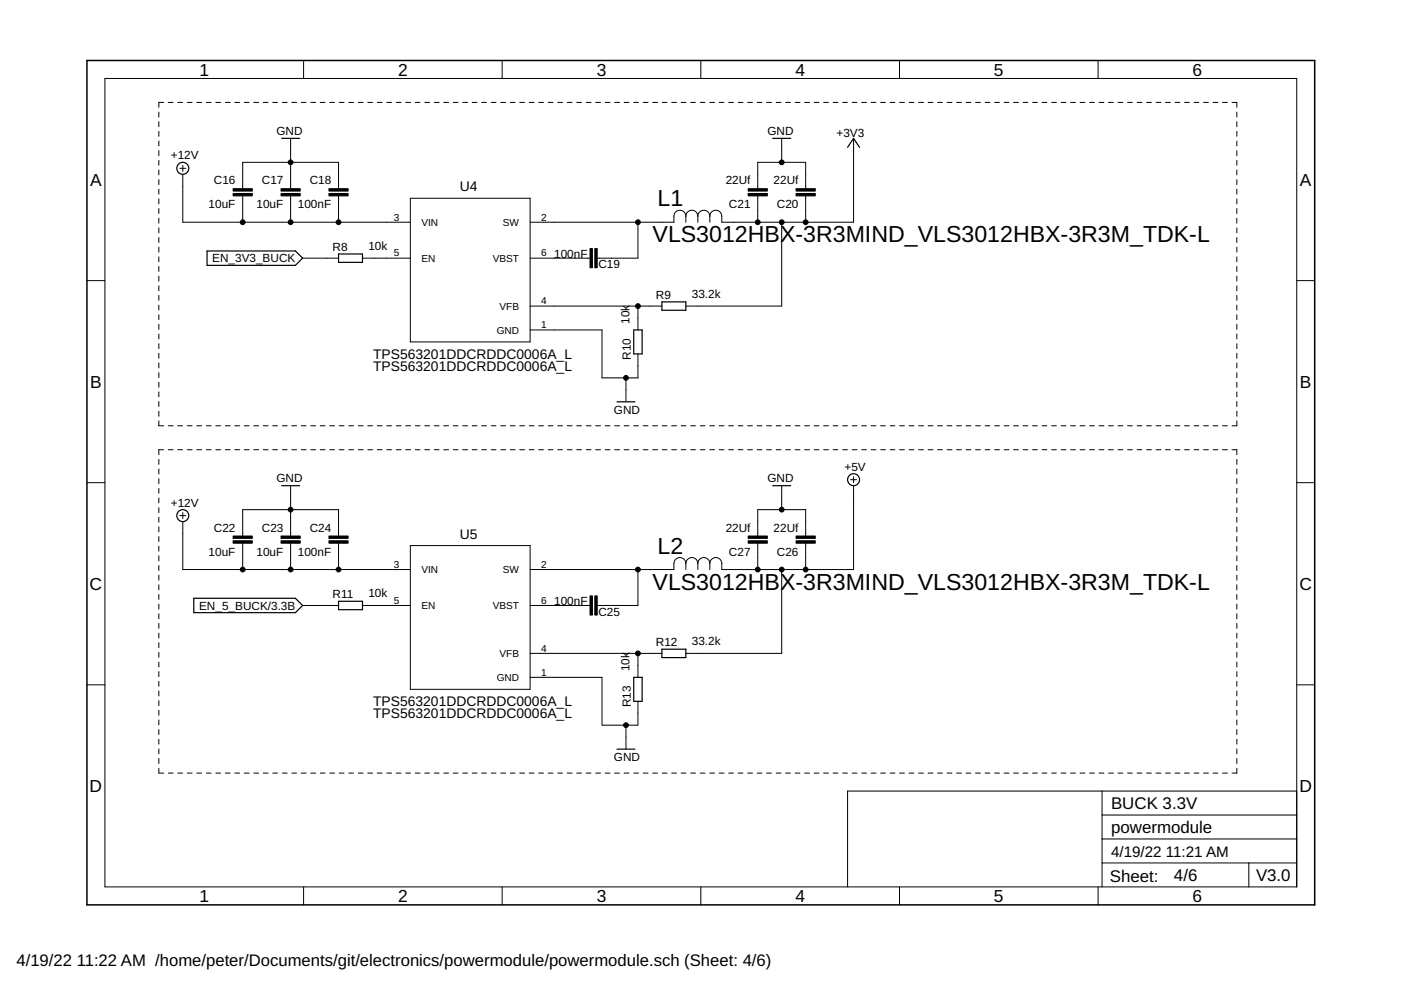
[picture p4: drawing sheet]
<svg xmlns="http://www.w3.org/2000/svg" width="297mm" height="210mm" viewBox="0 0 297 210" stroke-linecap="round" stroke-linejoin="round" font-family="sans-serif">
<g fill="none" stroke="#000" stroke-width=".21">
<path d="M22.2 16.6h252.7v171.4h-252.7zM64.4 12.8v3.8M106.5 12.8v3.8M148.6 12.8v3.8M190.7 12.8v3.8M232.8 12.8v3.8M33.7 23.8v1M33.7 25.8v1.1M33.7 27.9v1M33.7 29.9v1M33.7 31.9v1.1M33.7 34v1"/>
<path d="M33.7 36v1.1M33.7 38.1v1M34.7 21.7h-1v1.1M35.7 21.7h1M37.7 21.7h1M38.1 35.7h1.3M38.8 37v10.1h48.2M38.8 35.1v1.2M39.7 21.7h1M41.7 21.7h1M43.8 21.7h.9M45.8 21.7h1"/>
<path d="M47.8 21.7h1M49.8 21.7h1M51.8 21.7h1M53.8 21.7h1M55.8 21.7h1M57.8 21.7h1M59.9 21.7h1M61.6 29.3v10.7M61.9 21.7h1M63.9 21.7h1M65.9 21.7h1M67.9 21.7h1"/>
<path d="M69.9 21.7h1M71.9 21.7h1M74 21.7h1M76 21.7h1M78 21.7h1M80 21.7h1M82 21.7h1M84 21.7h1M86 21.7h1M88.1 21.7h.9M90.1 21.7h1M92.1 21.7h1"/>
<path d="M94.1 21.7h1M96.1 21.7h1M98.1 21.7h1M100.1 21.7h1M102.1 21.7h1M104.2 21.7h1M106.2 21.7h1M108.2 21.7h1M110.2 21.7h1M112.2 21.7h1M114.2 21.7h1M116.2 21.7h1"/>
<path d="M118.3 21.7h1M120.3 21.7h1M122.3 21.7h1M124.3 21.7h1M126.3 21.7h1M128.3 21.7h1M130.3 21.7h1M132.3 21.7h1M134.4 21.7h1M136.4 21.7h1M138.4 21.7h1M140.4 21.7h1"/>
<path d="M142.4 21.7h1M144.4 21.7h1M146.4 21.7h1M148.5 21.7h1M150.5 21.7h1M152.5 21.7h1M154.5 21.7h1M156.5 21.7h1M158.5 21.7h1M160.5 21.7h1M162.5 21.7h1.1M164.6 21.7h1"/>
<path d="M165.7 29.3v5.1M166.6 21.7h1M168.6 21.7h1M170.6 21.7h1M172.6 21.7h1M174.6 21.7h1M176.6 21.7h1.1M178.7 21.7h1M180.7 21.7h1M181 29.3v17.8h-28a2.45 2.45 0 0 0-.3-2.1 1.28 1.28 0 0 0-1.4-.3 1.28 1.28 0 0 0-.8 1.1M182.7 21.7h1M184.7 21.7h1"/>
<path d="M186.7 21.7h1M188.7 21.7h1M190.7 21.7h1M192.7 21.7h1.1M194.8 21.7h1M196.8 21.7h1M198.8 21.7h1M200.8 21.7h1M202.8 21.7h1M204.8 21.7h1M206.8 21.7h1.1M208.9 21.7h1"/>
<path d="M210.9 21.7h1M212.9 21.7h1M214.9 21.7h1M216.9 21.7h1M218.9 21.7h1M220.9 21.7h1.1M223 21.7h1M225 21.7h1M227 21.7h1M229 21.7h1M231 21.7h1M233 21.7h1"/>
<path d="M235 21.7h1.1M237 21.7h1.1M239.1 21.7h1M241.1 21.7h1M243.1 21.7h1M245.1 21.7h1M247.1 21.7h1M249.1 21.7h1M251.1 21.7h1.1M253.2 21.7h1M255.2 21.7h1M257.2 21.7h1"/>
<path d="M259.2 21.7h1M261.2 21.7h1v1.1M262.2 23.8v1M262.2 25.8v1.1M262.2 27.9v1M262.2 29.9v1M262.2 31.9v1.1M262.2 34v1M262.2 36v1.1M262.2 38.1v1M18.4 59.5h3.8M33.7 40.1v1.1"/>
<path d="M33.7 42.2v1M33.7 44.2v1.1M33.7 46.3v1M33.7 48.3v1.1M33.7 50.4v1M33.7 52.4v1M33.7 54.5v1M33.7 56.5v1.1M33.7 58.5v1.1M51.5 40v-5.6h20.3v5.6M51.5 41.5v5.6M61.6 41.5v5.6"/>
<path d="M64.2 54.7h7.6M71.8 41.5v5.6M76.9 54.7h10.1M87 42h25.4v30.5h-25.4zM112.4 54.7h12.7M135.3 47.1v7.6h-8.7M145.4 45.8a1.27 1.27 0 0 1 1.3-1.2 1.27 1.27 0 0 1 1.3 1.2M145.4 45.8a1.27 1.27 0 0 0-1.3-1.2 1.27 1.27 0 0 0-1.2 1.2v1.3h-30.5M145.4 45.8v1.3M148 45.8a1.27 1.27 0 0 1 1.2-1.2 1.27 1.27 0 0 1 1.3 1.2M148 45.8v1.3M150.5 45.8v1.3"/>
<path d="M160.7 40v-5.6h10.1v5.6M160.7 41.5v5.6M165.7 47.1v17.8h-20.3M170.8 41.5v5.6M262.2 40.1v1.1M262.2 42.2v1M262.2 44.2v1.1M262.2 46.3v1M262.2 48.3v1.1M262.2 50.4v1M262.2 52.4v1M262.2 54.5v1"/>
<path d="M262.2 56.5v1.1M262.2 58.5v1.1M274.9 59.5h3.8M33.7 60.6v1M33.7 62.6v1.1M33.7 64.7v1M33.7 66.7v1.1M33.7 68.8v1M33.7 70.8v1.1M33.7 72.9v1M33.7 74.9v1.1M33.7 77v1"/>
<path d="M33.7 79v1.1M112.4 70h15.2v10.1h7.7v-5.1M112.4 64.9h27.9M135.3 64.9v5.1M262.2 60.6v1M262.2 62.6v1.1M262.2 64.7v1M262.2 66.7v1.1M262.2 68.8v1M262.2 70.8v1.1M262.2 72.9v1M262.2 74.9v1.1"/>
<path d="M262.2 77v1M262.2 79v1.1M33.7 81v1.1M33.7 83.1v1M33.7 85.1v1.1M33.7 87.2v1M33.7 89.2v1.1h1M33.7 97.4v1M33.7 99.4v1.1M34.7 95.4h-1v1M35.7 90.3h1M35.7 95.4h1"/>
<path d="M37.7 90.3h1M37.7 95.4h1M39.7 90.3h1M39.7 95.4h1M41.7 90.3h1M41.7 95.4h1M43.8 90.3h.9M43.8 95.4h.9M45.8 90.3h1M45.8 95.4h1M47.8 90.3h1M47.8 95.4h1"/>
<path d="M49.8 90.3h1M49.8 95.4h1M51.8 90.3h1M51.8 95.4h1M53.8 90.3h1M53.8 95.4h1M55.8 90.3h1M55.8 95.4h1M57.8 90.3h1M57.8 95.4h1M59.9 90.3h1M59.9 95.4h1"/>
<path d="M61.9 90.3h1M61.9 95.4h1M63.9 90.3h1M63.9 95.4h1M65.9 90.3h1M65.9 95.4h1M67.9 90.3h1M67.9 95.4h1M69.9 90.3h1M69.9 95.4h1M71.9 90.3h1M71.9 95.4h1"/>
<path d="M74 90.3h1M74 95.4h1M76 90.3h1M76 95.4h1M78 90.3h1M78 95.4h1M80 90.3h1M80 95.4h1M82 90.3h1M82 95.4h1M84 90.3h1M84 95.4h1"/>
<path d="M86 90.3h1M86 95.4h1M88.1 90.3h.9M88.1 95.4h.9M90.1 90.3h1M90.1 95.4h1M92.1 90.3h1M92.1 95.4h1M94.1 90.3h1M94.1 95.4h1M96.1 90.3h1M96.1 95.4h1"/>
<path d="M98.1 90.3h1M98.1 95.4h1M100.1 90.3h1M100.1 95.4h1M102.1 90.3h1M102.1 95.4h1M104.2 90.3h1M104.2 95.4h1M106.2 90.3h1M106.2 95.4h1M108.2 90.3h1M108.2 95.4h1"/>
<path d="M110.2 90.3h1M110.2 95.4h1M112.2 90.3h1M112.2 95.4h1M114.2 90.3h1M114.2 95.4h1M116.2 90.3h1M116.2 95.4h1M118.3 90.3h1M118.3 95.4h1M120.3 90.3h1M120.3 95.4h1"/>
<path d="M122.3 90.3h1M122.3 95.4h1M124.3 90.3h1M124.3 95.4h1M126.3 90.3h1M126.3 95.4h1M128.3 90.3h1M128.3 95.4h1M130.3 90.3h1M130.3 95.4h1M132.3 90.3h1M132.3 95.4h1"/>
<path d="M132.7 80.1v5.1M134.4 90.3h1M134.4 95.4h1M136.4 90.3h1M136.4 95.4h1M138.4 90.3h1M138.4 95.4h1M140.4 90.3h1M140.4 95.4h1M142.4 90.3h1M142.4 95.4h1M144.4 90.3h1"/>
<path d="M144.4 95.4h1M146.4 90.3h1M146.4 95.4h1M148.5 90.3h1M148.5 95.4h1M150.5 90.3h1M150.5 95.4h1M152.5 90.3h1M152.5 95.4h1M154.5 90.3h1M154.5 95.4h1M156.5 90.3h1"/>
<path d="M156.5 95.4h1M158.5 90.3h1M158.5 95.4h1M160.5 90.3h1M160.5 95.4h1M162.5 90.3h1.1M162.5 95.4h1.1M164.6 90.3h1M164.6 95.4h1M166.6 90.3h1M166.6 95.4h1M168.6 90.3h1"/>
<path d="M168.6 95.4h1M170.6 90.3h1M170.6 95.4h1M172.6 90.3h1M172.6 95.4h1M174.6 90.3h1M174.6 95.4h1M176.6 90.3h1.1M176.6 95.4h1.1M178.7 90.3h1M178.7 95.4h1M180.7 90.3h1"/>
<path d="M180.7 95.4h1M182.7 90.3h1M182.7 95.4h1M184.7 90.3h1M184.7 95.4h1M186.7 90.3h1M186.7 95.4h1M188.7 90.3h1M188.7 95.4h1M190.7 90.3h1M190.7 95.4h1M192.7 90.3h1.1"/>
<path d="M192.7 95.4h1.1M194.8 90.3h1M194.8 95.4h1M196.8 90.3h1M196.8 95.4h1M198.8 90.3h1M198.8 95.4h1M200.8 90.3h1M200.8 95.4h1M202.8 90.3h1M202.8 95.4h1M204.8 90.3h1"/>
<path d="M204.8 95.4h1M206.8 90.3h1.1M206.8 95.4h1.1M208.9 90.3h1M208.9 95.4h1M210.9 90.3h1M210.9 95.4h1M212.9 90.3h1M212.9 95.4h1M214.9 90.3h1M214.9 95.4h1M216.9 90.3h1"/>
<path d="M216.9 95.4h1M218.9 90.3h1M218.9 95.4h1M220.9 90.3h1.1M220.9 95.4h1.1M223 90.3h1M223 95.4h1M225 90.3h1M225 95.4h1M227 90.3h1M227 95.4h1M229 90.3h1"/>
<path d="M229 95.4h1M231 90.3h1M231 95.4h1M233 90.3h1M233 95.4h1M235 90.3h1.1M235 95.4h1.1M237 90.3h1.1M237 95.4h1.1M239.1 90.3h1M239.1 95.4h1M241.1 90.3h1"/>
<path d="M241.1 95.4h1M243.1 90.3h1M243.1 95.4h1M245.1 90.3h1M245.1 95.4h1M247.1 90.3h1M247.1 95.4h1M249.1 90.3h1M249.1 95.4h1M251.1 90.3h1.1M251.1 95.4h1.1M253.2 90.3h1"/>
<path d="M253.2 95.4h1M255.2 90.3h1M255.2 95.4h1M257.2 90.3h1M257.2 95.4h1M259.2 90.3h1M259.2 95.4h1M261.2 95.4h1v1M262.2 81v1.1M262.2 83.1v1M262.2 85.1v1.1M262.2 87.2v1"/>
<path d="M262.2 89.2v1.1h-1M262.2 97.4v1M262.2 99.4v1.1M18.4 102.3h3.8M33.7 101.5v1.1M33.7 103.5v1.1M33.7 105.6v1M33.7 107.6v1.1M33.7 109.7v1M33.7 111.7v1.1M33.7 113.8v1M33.7 115.8v1.1"/>
<path d="M33.7 117.9v1M33.7 119.9v1.1M38.1 109.3h1.3M38.8 108.7v1.3M38.8 110.6v10.2h48.2M51.5 113.6v-5.5h20.3v5.5M51.5 115.2v5.6M61.6 103v10.6M61.6 115.2v5.6M71.8 115.2v5.6M87 115.7h25.4v30.5h-25.4zM145.4 119.5a1.27 1.27 0 0 1 1.3-1.3 1.27 1.27 0 0 1 1.3 1.3"/>
<path d="M145.4 119.5a1.27 1.27 0 0 0-1.3-1.3 1.27 1.27 0 0 0-1.2 1.3v1.3h-30.5M145.4 119.5v1.3M148 119.5a1.27 1.27 0 0 1 1.2-1.3 1.27 1.27 0 0 1 1.3 1.3M148 119.5v1.3M150.5 119.5v1.3M160.7 113.6v-5.5h10.1v5.5M160.7 115.2v5.6M165.7 103v5.1M170.8 115.2v5.6M180.3 101.7h1.3M181 103v17.8h-28a2.53 2.53 0 0 0-.3-2.2 1.28 1.28 0 0 0-1.4-.3 1.28 1.28 0 0 0-.8 1.2M181 101.1v1.2"/>
<path d="M262.2 101.5v1.1M262.2 103.5v1.1M262.2 105.6v1M262.2 107.6v1.1M262.2 109.7v1M262.2 111.7v1.1M262.2 113.8v1M262.2 115.8v1.1M262.2 117.9v1M262.2 119.9v1.1M274.9 102.3h3.8M33.7 122v1"/>
<path d="M33.7 124v1.1M33.7 126v1.1M33.7 128.1v1M33.7 130.1v1.1M33.7 132.2v1M33.7 134.2v1.1M33.7 136.3v1M33.7 138.3v1.1M64.2 128.4h7.6M76.9 128.4h10.1M112.4 138.5h27.9M112.4 128.4h12.7"/>
<path d="M135.3 120.8v7.6h-8.7M135.3 138.5v5.1M165.7 120.8v17.7h-20.3M262.2 122v1M262.2 124v1.1M262.2 126v1.1M262.2 128.1v1M262.2 130.1v1.1M262.2 132.2v1M262.2 134.2v1.1M262.2 136.3v1M262.2 138.3v1.1"/>
<path d="M18.4 145.2h3.8M33.7 140.4v1M33.7 142.4v1.1M33.7 144.5v1M33.7 146.5v1.1M33.7 148.5v1.1M33.7 150.6v1M33.7 152.7v1M33.7 154.7v1M33.7 156.7v1.1M33.7 158.8v1M112.4 143.6h15.2v10.2h7.7v-5.1"/>
<path d="M132.7 153.8v5M262.2 140.4v1M262.2 142.4v1.1M262.2 144.5v1M262.2 146.5v1.1M262.2 148.5v1.1M262.2 150.6v1M262.2 152.7v1M262.2 154.7v1M262.2 156.7v1.1M262.2 158.8v1M274.9 145.2h3.8"/>
<path d="M33.7 160.8v1.1M33.7 162.9v1h1M35.7 163.9h1M37.7 163.9h1M39.7 163.9h1M41.7 163.9h1M43.8 163.9h.9M45.8 163.9h1M47.8 163.9h1M49.8 163.9h1M51.8 163.9h1M53.8 163.9h1"/>
<path d="M55.8 163.9h1M57.8 163.9h1M59.9 163.9h1M61.9 163.9h1M63.9 163.9h1M65.9 163.9h1M67.9 163.9h1M69.9 163.9h1M71.9 163.9h1M74 163.9h1M76 163.9h1M78 163.9h1"/>
<path d="M80 163.9h1M82 163.9h1M84 163.9h1M86 163.9h1M88.1 163.9h.9M90.1 163.9h1M92.1 163.9h1M94.1 163.9h1M96.1 163.9h1M98.1 163.9h1M100.1 163.9h1M102.1 163.9h1"/>
<path d="M104.2 163.9h1M106.2 163.9h1M108.2 163.9h1M110.2 163.9h1M112.2 163.9h1M114.2 163.9h1M116.2 163.9h1M118.3 163.9h1M120.3 163.9h1M122.3 163.9h1M124.3 163.9h1M126.3 163.9h1"/>
<path d="M128.3 163.9h1M130.3 163.9h1M132.3 163.9h1M134.4 163.9h1M136.4 163.9h1M138.4 163.9h1M140.4 163.9h1M142.4 163.9h1M144.4 163.9h1M146.4 163.9h1M148.5 163.9h1M150.5 163.9h1"/>
<path d="M152.5 163.9h1M154.5 163.9h1M156.5 163.9h1M158.5 163.9h1M160.5 163.9h1M162.5 163.9h1.1M164.6 163.9h1M166.6 163.9h1M168.6 163.9h1M170.6 163.9h1M172.6 163.9h1M174.6 163.9h1"/>
<path d="M176.6 163.9h1.1M178.7 163.9h1M180.7 163.9h1M182.7 163.9h1M184.7 163.9h1M186.7 163.9h1M188.7 163.9h1M190.7 163.9h1M192.7 163.9h1.1M194.8 163.9h1M196.8 163.9h1M198.8 163.9h1"/>
<path d="M200.8 163.9h1M202.8 163.9h1M204.8 163.9h1M206.8 163.9h1.1M208.9 163.9h1M210.9 163.9h1M212.9 163.9h1M214.9 163.9h1M216.9 163.9h1M218.9 163.9h1M220.9 163.9h1.1M223 163.9h1"/>
<path d="M225 163.9h1M227 163.9h1M229 163.9h1M231 163.9h1M233 163.9h1M233.7 167.7v20.3M233.7 177.9h41.2M233.7 172.8h41.2M235 163.9h1.1M237 163.9h1.1M239.1 163.9h1M241.1 163.9h1"/>
<path d="M243.1 163.9h1M245.1 163.9h1M247.1 163.9h1M249.1 163.9h1M251.1 163.9h1.1M253.2 163.9h1M255.2 163.9h1M257.2 163.9h1M259.2 163.9h1M262.2 160.8v1.1M262.2 162.9v1h-1M274.9 167.7h-95.2v20.3"/>
<path d="M64.4 188v3.9M106.5 188v3.9M148.6 188v3.9M190.7 188v3.9M232.8 188v3.9M233.7 183h41.2M264.8 183v5"/>
</g>
<g fill="none" stroke="#000" stroke-width=".25">
<path d="M59.7 29.3h3.8M163.8 29.3h3.8M179.7 31.2l1.3-1.9 1.2 1.9M43.9 53.2h18.7l1.6 1.5-1.6 1.6h-18.7zM71.8 53.8h5.1v1.8h-5.1zM134.4 70h1.7v5h-1.7zM140.3 64h5.1v1.8h-5.1zM130.8 85.2h3.8M59.7 103h3.8M163.8 103h3.8M41.1 126.9h21.5l1.6 1.5-1.6 1.5h-21.5zM71.8 127.5h5.1v1.8h-5.1z"/>
<path d="M140.3 137.6h5.1v1.8h-5.1zM130.8 158.8h3.8M134.4 143.6h1.7v5.1h-1.7z"/>
<circle cx="38.8" cy="35.7" r="1.27"/>
<circle cx="38.8" cy="109.3" r="1.27"/>
<circle cx="181" cy="101.7" r="1.27"/>
</g>
<path d="M18.4 12.8h260.3v179.1h-260.3z" fill="none" stroke="#000" stroke-width=".32"/>
<g fill="#000" stroke="#000" stroke-width=".21">
<path d="M49.4 40h4.1v.5h-4.1zM49.4 41h4.1v.5h-4.1zM59.6 40h4v.5h-4zM59.6 41h4v.5h-4zM69.7 40h4.1v.5h-4.1zM69.7 41h4.1v.5h-4.1zM125.1 52.7h.5v4.1h-.5zM126.1 52.7h.5v4.1h-.5zM158.6 40h4.1v.5h-4.1zM158.6 41h4.1v.5h-4.1zM168.8 40h4v.5h-4zM168.8 41h4v.5h-4z"/>
<path d="M49.4 113.6h4.1v.6h-4.1zM49.4 114.7h4.1v.5h-4.1zM59.6 113.6h4v.6h-4zM59.6 114.7h4v.5h-4zM69.7 113.6h4.1v.6h-4.1zM69.7 114.7h4.1v.5h-4.1zM158.6 113.6h4.1v.6h-4.1zM158.6 114.7h4.1v.5h-4.1zM168.8 113.6h4v.6h-4zM168.8 114.7h4v.5h-4zM125.1 126.3h.5v4.1h-.5zM126.1 126.3h.5v4.1h-.5z"/>
</g>
<g fill="#000" stroke="#000" stroke-width=".21">
<circle cx="61.6" cy="34.4" r=".51"/>
<circle cx="165.7" cy="34.4" r=".51"/>
<circle cx="51.5" cy="47.1" r=".51"/>
<circle cx="61.6" cy="47.1" r=".51"/>
<circle cx="71.8" cy="47.1" r=".51"/>
<circle cx="135.3" cy="47.1" r=".51"/>
<circle cx="160.7" cy="47.1" r=".51"/>
<circle cx="165.7" cy="47.1" r=".51"/>
<circle cx="170.8" cy="47.1" r=".51"/>
<circle cx="135.3" cy="64.9" r=".51"/>
<circle cx="132.7" cy="80.1" r=".51"/>
<circle cx="61.6" cy="108.1" r=".51"/>
<circle cx="165.7" cy="108.1" r=".51"/>
<circle cx="51.5" cy="120.8" r=".51"/>
<circle cx="61.6" cy="120.8" r=".51"/>
<circle cx="71.8" cy="120.8" r=".51"/>
<circle cx="135.3" cy="138.5" r=".51"/>
<circle cx="135.3" cy="120.8" r=".51"/>
<circle cx="160.7" cy="120.8" r=".51"/>
<circle cx="165.7" cy="120.8" r=".51"/>
<circle cx="170.8" cy="120.8" r=".51"/>
<circle cx="132.7" cy="153.8" r=".51"/>
</g>
<g font-size="4.9">
<text x="139.4" y="43.8">L1</text>
<text x="138.4" y="51.4">VLS3012HBX-3R3MIND_VLS3012HBX-3R3M_TDK-L</text>
<text x="139.4" y="117.4">L2</text>
<text x="138.4" y="125">VLS3012HBX-3R3MIND_VLS3012HBX-3R3M_TDK-L</text>
</g>
<g font-size="3.7">
<text x="42.3" y="16">1</text>
<text x="84.4" y="16">2</text>
<text x="126.5" y="16">3</text>
<text x="168.6" y="16">4</text>
<text x="210.7" y="16">5</text>
<text x="252.9" y="16">6</text>
<text x="19.1" y="39.4">A</text>
<text x="275.6" y="39.4">A</text>
<text x="19.1" y="82.2">B</text>
<text x="275.6" y="82.2">B</text>
<text x="19" y="125.1">C</text>
<text x="275.5" y="125.1">C</text>
<text x="19" y="167.9">D</text>
<text x="275.5" y="167.9">D</text>
<text x="42.3" y="191.2">1</text>
<text x="84.4" y="191.2">2</text>
<text x="126.5" y="191.2">3</text>
<text x="168.6" y="191.2">4</text>
<text x="210.7" y="191.2">5</text>
<text x="252.9" y="191.2">6</text>
</g>
<g font-size="3.6">
<text x="235.6" y="171.5">BUCK 3.3V</text>
<text x="235.6" y="176.6">powermodule</text>
<text x="235.3" y="186.9">Sheet:</text>
<text x="248.9" y="186.8">4/6</text>
<text x="266.3" y="186.8">V3.0</text>
</g>
<g font-size="3.5">
<text x="3.5" y="204.7">4/19/22</text>
<text x="16.3" y="204.7">11:22 AM /home/peter/Documents/git/electronics/powermodule/powermodule.sch (Sheet: 4/6)</text>
</g>
<g font-size="3.2">
<text x="235.6" y="181.7">4/19/22</text>
<text x="247.2" y="181.7">11:21 AM</text>
</g>
<g font-size="2.9">
<text x="97.5" y="40.5">U4</text>
<text x="79.1" y="76.1">TPS563201DDCRDDC0006A_L</text>
<text x="79.1" y="78.6">TPS563201DDCRDDC0006A_L</text>
<text x="97.5" y="114.2">U5</text>
<text x="79.1" y="149.7">TPS563201DDCRDDC0006A_L</text>
<text x="79.1" y="152.3">TPS563201DDCRDDC0006A_L</text>
</g>
<g font-size="2.5">
<text x="58.6" y="28.6">GND</text>
<text x="162.7" y="28.6">GND</text>
<text x="177.3" y="29.1">+3V3</text>
<text x="36.2" y="33.8">+12V</text>
<text x="45.4" y="39.1">C16</text>
<text x="55.5" y="39.1">C17</text>
<text x="65.7" y="39.1">C18</text>
<text x="153.9" y="39.1">22Uf</text>
<text x="164" y="39.1">22Uf</text>
<text x="44.2" y="44.2">10uF</text>
<text x="54.4" y="44.2">10uF</text>
<text x="63.2" y="44.2">100nF</text>
<text x="154.6" y="44.2">C21</text>
<text x="164.7" y="44.2">C20</text>
<text x="70.5" y="53.2">R8</text>
<text x="78.1" y="53">10k</text>
<text x="45" y="55.6">EN_3V3_BUCK</text>
<text x="117.5" y="54.6">100nF</text>
<text x="126.9" y="56.9">C19</text>
<text x="139.1" y="63.4">R9</text>
<text x="146.7" y="63.1">33.2k</text>
<text x="133.5" y="68.7" transform="rotate(-90 133.5 68.7)">10k</text>
<text x="133.8" y="76.3" transform="rotate(-90 133.8 76.3)">R10</text>
<text x="130.2" y="87.7">GND</text>
<text x="179.1" y="99.8">+5V</text>
<text x="36.2" y="107.4">+12V</text>
<text x="58.6" y="102.2">GND</text>
<text x="162.7" y="102.2">GND</text>
<text x="45.4" y="112.8">C22</text>
<text x="55.5" y="112.8">C23</text>
<text x="65.7" y="112.8">C24</text>
<text x="153.9" y="112.8">22Uf</text>
<text x="164" y="112.8">22Uf</text>
<text x="44.2" y="117.8">10uF</text>
<text x="54.4" y="117.8">10uF</text>
<text x="63.2" y="117.8">100nF</text>
<text x="154.6" y="117.8">C27</text>
<text x="164.7" y="117.8">C26</text>
<text x="42.2" y="129.3">EN_5_BUCK/3.3B</text>
<text x="70.5" y="126.9">R11</text>
<text x="78.1" y="126.6">10k</text>
<text x="117.5" y="128.2">100nF</text>
<text x="126.9" y="130.5">C25</text>
<text x="139.1" y="137">R12</text>
<text x="146.7" y="136.8">33.2k</text>
<text x="133.5" y="142.3" transform="rotate(-90 133.5 142.3)">10k</text>
<text x="133.8" y="150" transform="rotate(-90 133.8 150)">R13</text>
<text x="130.2" y="161.4">GND</text>
</g>
<g font-size="2.1">
<text x="83.5" y="46.8">3</text>
<text x="89.3" y="47.9">VIN</text>
<text x="106.6" y="47.9">SW</text>
<text x="114.7" y="46.8">2</text>
<text x="83.5" y="54.4">5</text>
<text x="89.3" y="55.5">EN</text>
<text x="104.5" y="55.5">VBST</text>
<text x="114.7" y="54.4">6</text>
<text x="105.9" y="65.6">VFB</text>
<text x="114.7" y="64.5">4</text>
<text x="105.3" y="70.7">GND</text>
<text x="114.7" y="69.6">1</text>
<text x="83.5" y="120.4">3</text>
<text x="89.3" y="121.5">VIN</text>
<text x="106.6" y="121.5">SW</text>
<text x="114.7" y="120.4">2</text>
<text x="83.5" y="128">5</text>
<text x="89.3" y="129.1">EN</text>
<text x="104.5" y="129.1">VBST</text>
<text x="114.7" y="128">6</text>
<text x="105.9" y="139.3">VFB</text>
<text x="114.7" y="143.3">1</text>
<text x="114.7" y="138.2">4</text>
<text x="105.3" y="144.4">GND</text>
</g>
</svg>
